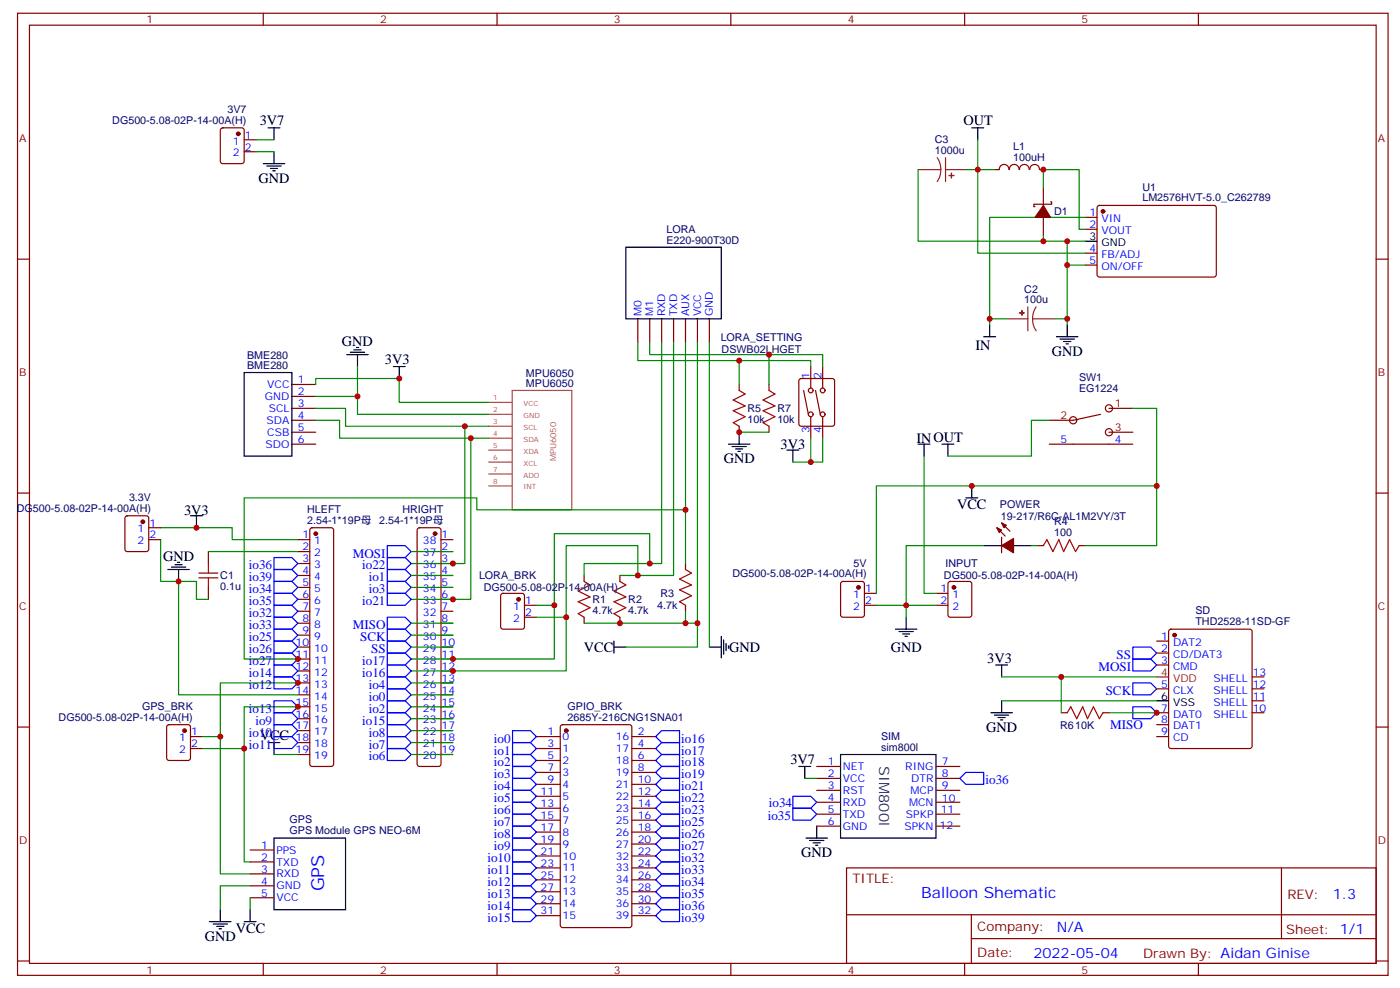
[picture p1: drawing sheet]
<svg xmlns="http://www.w3.org/2000/svg" width="414mm" height="292mm" viewBox="0 0 414 292" stroke-linecap="round" stroke-linejoin="round" font-family="sans-serif">
<g fill="none" stroke="#870000" stroke-width=".35">
<path d="M5.2 3.9h405.3v284.4h-405.3zM8.7 7.4h398.3v277.3h-398.3zM77.9 3.9v3.5M147 3.9v3.5M216.1 3.9v3.5M285.3 3.9v3.5M354.4 3.9v3.5M65.4 38l.5-.2h5.6l.7 .4v9.5l-.4 .6-5.9 .1-.7-.5v-9.4zM72.2 41.3h3.5M72.2 44.8h3.5M298.4 50.1a1.41 1.41 0 0 0-1.4-1.5 1.41 1.41 0 0 0-1.4 1.5h-1.1M298.6 50.1a1.41 1.41 0 0 1 1.4-1.5 1.41 1.41 0 0 1 1.4 1.5"/>
<path d="M301.5 50.1a1.41 1.41 0 0 1 1.4-1.5 1.41 1.41 0 0 1 1.5 1.5M304.6 50.1a1.41 1.41 0 0 1 1.4-1.5 1.41 1.41 0 0 1 1.4 1.5M307.5 50.1h1.1M308.6 55.4v5.3M310.7 59.7h.3v.7h-5.2v.7h.3M5.2 76.6h3.5M308.6 64.2v5.3M320.9 64.2h3.5M320.9 67.8h3.5M320.9 74.8h3.5M320.9 78.4h3.5M324.7 60.9l.5-.2 34.1 .1 .4 .6v20l-.7 .5-34.1-.1-.5-.6v-19.8z"/>
<path d="M407 76.6h3.5M188.6 94.2v7.1M192.2 94.2v7.1M195.7 94.2v7.1M199.2 94.2v7.1M202.7 94.2v7.1M206.3 94.2v7.1M209.8 94.2v7.1M86.3 117.2h7.1M86.3 113.6h7.1M218.6 113.6v1.8M227.4 113.6v1.8"/>
<path d="M236.5 112.1l.5-.2h9.1l.5 .2 .2 .5v12.7l-.2 .5-.5 .2h-9.1l-.5-.3-.2-.4v-12.7zM237.7 115.4l1.4 7M239.8 108.3v6.4M241.2 115.4l1.4 7M243.3 108.3v6.4M86.3 131.3h7.1M86.3 127.7h7.1M86.3 124.2h7.1M86.3 120.7h7.1M218.6 126v1.7M227.4 126v1.7M239.8 123.2v6.3"/>
<path d="M243.3 123.2v6.3M310.3 131.3h7.1M325.5 122.4l-8.1 1.8h-7.1M328 131.3h7M328 127.7h7M328 120.7h7M5.2 145.7h3.5M37.2 152.6l.4-.2h5.7l.6 .5 .1 9.4-.5 .7h-5.9l-.6-.4-.1-9.5zM44 159.5h3.5M44 156h3.5M88.1 159.5h3.5M91.9 156.2l.4-.2h5.7l.5 .2 .2 .5v69.1l-.3 .5-.4 .2h-5.7l-.5-.2-.2-.5v-69.1z"/>
<path d="M123.6 156.2l.5-.2h5.6l.5 .2 .2 .5v69.1l-.2 .5-.5 .2h-5.6l-.5-.2-.2-.5v-69.1zM130.4 159.5h3.5M294.8 156l2.5 2.4M296.2 154.6l2.5 2.4M296.2 158.8v4.6M407 145.7h3.5M61.6 163v3.5M61.6 173.6v3.5M88.1 163h3.5M88.1 166.5h3.5M88.1 170.1h3.5M88.1 173.6h3.5"/>
<path d="M88.1 177.1h3.5M130.4 163h3.5M130.4 166.5h3.5M130.4 170.1h3.5M130.4 173.6h3.5M130.4 177.1h3.5M148.3 175.6l.5-.2h5.6l.7 .4v9.4l-.4 .7h-5.9l-.7-.4v-9.4zM155.1 178.9h3.5M172.8 170.1v1.7M183.3 170.1v1.7M202.7 166.5v1.8M202.7 178.9v1.8"/>
<path d="M248.8 172l.5-.2h5.7l.6 .5 .1 9.4-.5 .7h-5.9l-.6-.4-.1-9.5zM255.7 175.4h3.5M255.7 178.9h3.5M276.8 175.4h3.6M276.8 178.9h3.6M280.6 172l.5-.2h5.6l.7 .5v9.4l-.5 .7h-5.8l-.7-.4v-9.5zM306.8 161.3h1.8M319.2 161.3h1.7M88.1 180.7h3.5M88.1 184.2h3.5M88.1 187.7h3.5M88.1 191.2h3.5"/>
<path d="M88.1 194.8h3.5M88.1 198.3h3.5M130.4 180.7h3.5M130.4 184.2h3.5M130.4 187.7h3.5M130.4 191.2h3.5M130.4 194.8h3.5M130.4 198.3h3.5M155.1 182.4h3.5M172.8 182.4v1.8M183.3 182.4v1.8M342.1 189.5h3.5"/>
<path d="M342.1 193h3.5M342.1 196.5h3.5M345.9 186.2l.4-.3h23.3l.5 .3 .2 .5v33.8l-.2 .5-.5 .2h-23.3l-.5-.2-.2-.5v-33.8zM5.2 214.9h3.5M49.5 214.4l.5-.2h5.6l.7 .4v9.4l-.4 .7-5.9 .1-.7-.5v-9.4zM56.3 217.7h3.6M88.1 201.8h3.5M88.1 205.4h3.5M88.1 208.9h3.5M88.1 212.4h3.5M88.1 215.9h3.5M88.1 219.5h3.5"/>
<path d="M130.4 201.8h3.5M130.4 205.4h3.5M130.4 208.9h3.5M130.4 212.4h3.5M130.4 215.9h3.5M130.4 219.5h3.5M158.6 217.7h7.1M165.9 214.4l.5-.2h19.8l.6 .4 .1 58.8-.5 .7h-20l-.6-.4-.1-58.8zM186.9 217.7h7M313.9 210.6h1.7M326.2 210.6h1.8M342.1 217.7h3.5"/>
<path d="M342.1 210.6h3.5M342.1 203.6h3.5M342.1 214.2h3.5M370.3 210.6h3.5M370.3 203.6h3.5M370.3 207.1h3.5M370.3 200.1h3.5M407 214.9h3.5M56.3 221.2h3.6M88.1 223h3.5M130.4 223h3.5M158.6 221.2h7.1"/>
<path d="M158.6 224.8h7.1M158.6 228.3h7.1M158.6 231.8h7.1M158.6 235.3h7.1M158.6 238.9h7.1M186.9 221.2h7M186.9 224.8h7M186.9 228.3h7M186.9 231.8h7M186.9 235.3h7M186.9 238.9h7M241.5 226.5h7.1"/>
<path d="M241.5 230h7.1M241.5 233.6h7.1M241.5 237.1h7.1M276.8 226.5h7.1M276.8 230h7.1M276.8 233.6h7.1M276.8 237.1h7.1M74 251.2h7M74 254.7h7M74 258.3h7M158.6 242.4h7.1M158.6 245.9h7.1"/>
<path d="M158.6 249.4h7.1M158.6 253h7.1M158.6 256.5h7.1M186.9 242.4h7M186.9 245.9h7M186.9 249.4h7M186.9 253h7M186.9 256.5h7M241.5 240.6h7.1M241.5 244.2h7.1M250.4 256.5h156.6v28.2h-156.6zM276.8 240.6h7.1"/>
<path d="M276.8 244.2h7.1M379 256.5v20.9M74 261.8h7M74 265.3h7M158.6 260h7.1M158.6 263.6h7.1M158.6 267.1h7.1M158.6 270.6h7.1M186.9 260h7M186.9 263.6h7M186.9 267.1h7M186.9 270.6h7"/>
<path d="M250.4 270.4h156.5M287.3 277.4h119.6M287.3 270.4v14.1M5.2 284h3.5M77.9 284.7v3.6M147 284.7v3.6M216.1 284.7v3.6M285.3 284.7v3.6M354.4 284.7v3.6M407 284h3.5"/>
<circle cx="239.8" cy="115.4" r=".71"/>
<circle cx="243.3" cy="115.4" r=".71"/>
<circle cx="239.8" cy="122.4" r=".71"/>
<circle cx="243.3" cy="122.4" r=".71"/>
<circle cx="317.4" cy="124.2" r="1.06"/>
<circle cx="328" cy="120.7" r="1.06"/>
<circle cx="328" cy="127.7" r="1.06"/>
</g>
<g fill="none" stroke="#000" stroke-width=".35">
<path d="M79.3 37.8h3.5M81 37.8v3.5M287.4 37.8h3.5M289.2 37.8v3.5M77.9 48.4h6.3M78.9 49.1h4.2M80 49.8h2.1M80.7 50.5h.7M81 44.8v3.6M185.1 73.1h28.2v21.1h-28.2zM320.9 71.3h3.5M290.9 99.5h3.6"/>
<path d="M292.7 96v3.5M312.5 99.5h6.3M315.6 96v3.5M72.2 110.1h14.1v24.7h-14.1zM102.6 104.8h6.3M103.6 104.1h4.2M104.7 103.4h2.1M105.4 102.7h.7M105.7 104.8v3.5M116.3 108.3h3.5M118.1 108.3v3.6M313.5 100.2h4.2"/>
<path d="M314.6 100.9h2.1M315.3 101.6h.7M215.4 131.3h6.4M216.5 132h4.2M217.6 132.7h2.1M218.3 133.4h.7M218.6 127.7v3.6M232.7 133h3.6M234.5 133v3.6M271.5 131.3h3.6M273.3 131.3v3.5M278.6 131.3h3.5"/>
<path d="M280.4 131.3v3.5M56.3 152.4h3.6M58.1 152.4v3.6M285.6 147.1h3.6M287.4 143.6v3.5M49.6 168.3h6.4M50.7 167.6h4.2M51.8 166.9h2.1M52.5 166.2h.7M52.8 168.3v3.5M290.9 161.3h5.3M299.8 161.3h5.2"/>
<path d="M181.6 191.2h3.5M181.6 189.5v3.5M209.8 191.2h3.5M213.3 188.1v6.3M214 189.1v4.3M214.7 190.2v2.1M215.4 190.9v.7M264.8 185.9h6.4M265.9 186.7h4.2M266.9 187.4h2.2M267.7 188.1h.7M268 182.4v3.5"/>
<path d="M294.5 196.5h3.5M296.2 196.5v3.6M79.3 219.5h3.5M81 219.5v3.5M293.1 210.6h6.3M294.1 211.3h4.2M295.2 212.1h2.1M295.9 212.8h.7M296.2 207.1v3.5M342.1 207.1h3.5M236.3 226.5h3.5M238 226.5v3.5"/>
<path d="M248.6 223h28.2v24.7h-28.2zM81 247.7h21.2v21.2h-21.2zM238.4 247.7h6.3M239.4 248.4h4.3M240.5 249.1h2.1M241.2 249.8h.7M241.5 244.2v3.5M62 272.4h6.3M63 273.1h4.3M64.1 273.8h2.1M64.8 274.5h.7M65.2 268.9v3.5"/>
<path d="M72.2 272.4h3.5M74 268.9v3.5"/>
</g>
<path d="M144.5 118.9h7M151.5 115.4h17.6v35.3h-17.6zM144.5 129.5h7M144.5 126h7M144.5 122.4h7M144.5 133h7M144.5 136.6h7M144.5 140.1h7M144.5 143.6h7" fill="none" stroke="#a64a4a" stroke-width=".35"/>
<g fill="none" stroke="#008700" stroke-width=".35">
<path d="M75.7 41.3h5.3M75.7 44.8h5.3M271.5 50.1v21.2h44.1M289.2 41.3v8.8h-3.6M294.5 50.1h-5.3v24.7h31.7M308.6 55.4v-5.3h10.6v17.7h1.7M308.6 69.5v1.8M320.9 78.4h-5.3v17.6M320.9 71.3h-5.3v7.1M320.9 64.2h-28.2v31.8M292.7 94.2h5.3M312.1 94.2h3.5"/>
<path d="M93.4 113.6v-1.7h24.7v7h26.4M93.4 117.2h12.3M105.7 108.3v14.1h38.8M188.6 101.3v5.3h51.2v1.7M192.2 101.3v3.5h51.1v3.5M195.7 101.3v65.2h-22.9v3.6M199.2 101.3v68.8h-15.9M202.7 101.3v65.2M206.3 101.3v89.9h-21.2M209.8 101.3v89.9M218.6 106.6v7M227.4 104.8v8.8"/>
<path d="M93.4 120.7h8.8v5.3h35.3M93.4 124.2h7v5.3h38.8M144.5 126h-7v40.5h-15.9M144.5 129.5h-5.3v47.6h-17.6M218.6 127.7h8.8M239.8 129.5v7.1h-5.3M243.3 129.5v7.1h-3.5M273.3 134.8v40.6h3.5M310.3 124.2h-5.3v10.6h-24.6M335 120.7h7.1v22.9h-82.9v31.8M47.5 159.5v12.3h5.3v33.6h35.3M47.5 156h21.2v3.5h19.4"/>
<path d="M202.7 150.7h-61.7v-3.6h-68.8v47.7h15.9M342.1 143.6v17.7h-21.2M52.8 171.8h5.3v5.3h3.5M61.6 163h26.5M121.6 163h12.3M121.6 173.6h12.3M121.6 170.1h12.3M158.6 178.9h5.3M188.6 170.1v-8.8h-21.1v37h-45.9M192.2 166.5v-8.8h-28.3v37.1h-42.3M259.2 178.9h8.8v3.5M290.9 161.3h-22.9v17.6h8.8"/>
<path d="M305 161.3h1.8M121.6 184.2h12.3M121.6 187.7h12.3M121.6 191.2h12.3M158.6 182.4h8.9M172.8 184.2h33.5M202.7 180.7v3.5M59.9 217.7h5.3M88.1 208.9h-15.9v45.8h1.8M88.1 201.8h-22.9v56.5h8.8M121.6 201.8h12.3M121.6 205.4h12.3"/>
<path d="M121.6 208.9h12.3M121.6 212.4h12.3M121.6 215.9h12.3M121.6 219.5h12.3M296.2 207.1h45.9M296.2 200.1h45.9M313.9 200.1v10.5M328 210.6h14.1M59.9 221.2h12.3M81 223h7.1M121.6 223h12.3M238 230h3.5"/>
<path d="M74 261.8h-8.8v7.1M74 265.3v3.6"/>
</g>
<path d="M218.6 115.4l1.8 1.1-3.5 1.7 3.5 1.8-3.5 1.4 3.5 1.8-3.5 1.7 1.7 1.1M227.4 115.4l1.8 1.1-3.5 1.7 3.5 1.8-3.5 1.4 3.5 1.8-3.5 1.7 1.7 1.1M58.8 169.4h5.7M58.8 170.8h5.7M61.6 166.5v2.9M61.6 170.8v2.8M172.8 171.8l1.7 1.1-3.5 1.8 3.5 1.7-3.5 1.4 3.5 1.8-3.5 1.8 1.8 1M183.3 171.8l1.8 1.1-3.5 1.8 3.5 1.7-3.5 1.4 3.5 1.8-3.5 1.8 1.7 1M202.7 168.3l1.8 1.1-3.5 1.7 3.5 1.8-3.5 1.4 3.5 1.8-3.5 1.7 1.7 1.1M308.6 161.3l1-1.8 1.8 3.5 1.8-3.5 1.4 3.5 1.7-3.5 1.8 3.5 1.1-1.7M315.6 210.6l1.1-1.7 1.8 3.5 1.7-3.5 1.4 3.5 1.8-3.5 1.8 3.5 1-1.8" fill="none" stroke="#a10000" stroke-width=".35"/>
<g fill="#870000" stroke="#870000" stroke-width=".35">
<path d="M296.2 161.3l3.6-2.2v4.3z"/>
<path d="M294.8 156l1.4 .7-.7 .7z"/>
<path d="M296.2 154.6l1.4 .7-.7 .7z"/>
<path d="M308.6 60.7l2.1 3.5h-4.6z"/>
<circle cx="93.4" cy="157.7" r=".53"/>
<circle cx="128.7" cy="157.7" r=".53"/>
<circle cx="282.1" cy="173.6" r=".53"/>
<circle cx="253.9" cy="173.6" r=".53"/>
<circle cx="42.2" cy="154.2" r=".53"/>
<circle cx="153.4" cy="177.1" r=".53"/>
<circle cx="54.6" cy="215.9" r=".53"/>
<circle cx="347.4" cy="187.7" r=".53"/>
<circle cx="326.2" cy="62.5" r=".53"/>
<circle cx="167.5" cy="215.9" r=".53"/>
<circle cx="70.4" cy="39.5" r=".53"/>
</g>
<g fill="none" stroke="#00f" stroke-width=".35">
<path d="M81 164.8h5.3l1.8 1.7-1.8 1.8h-5.3zM81 168.3h5.3l1.8 1.8-1.8 1.7h-5.3zM81 171.8h5.3l1.8 1.8-1.8 1.8h-5.3zM81 175.4h5.3l1.8 1.7-1.8 1.8h-5.3zM81 178.9h5.3l1.8 1.8-1.8 1.7h-5.3zM114.5 161.3h5.3l1.8 1.7-1.8 1.8h-5.3zM114.5 164.8h5.3l1.8 1.7-1.8 1.8h-5.3zM114.5 168.3h5.3l1.8 1.8-1.8 1.7h-5.3zM114.5 171.8h5.3l1.8 1.8-1.8 1.8h-5.3zM114.5 175.4h5.3l1.8 1.7-1.8 1.8h-5.3zM81 182.4h5.3l1.8 1.8-1.8 1.7h-5.3zM81 185.9h5.3l1.8 1.8-1.8 1.8h-5.3z"/>
<path d="M81 189.5h5.3l1.8 1.7-1.8 1.8h-5.3zM81 193h5.3l1.8 1.8-1.8 1.7h-5.3zM81 196.5h5.3l1.8 1.8-1.8 1.8h-5.3zM114.5 182.4h5.3l1.8 1.8-1.8 1.7h-5.3zM114.5 185.9h5.3l1.8 1.8-1.8 1.8h-5.3zM114.5 189.5h5.3l1.8 1.7-1.8 1.8h-5.3zM114.5 193h5.3l1.8 1.8-1.8 1.7h-5.3zM114.5 196.5h5.3l1.8 1.8-1.8 1.8h-5.3zM335 194.8h5.3l1.8 1.7-1.8 1.8h-5.3zM335 191.2h5.3l1.8 1.8-1.8 1.8h-5.3zM81 200.1h5.3l1.8 1.7-1.8 1.8h-5.3zM81 207.1h5.3l1.8 1.8-1.8 1.7h-5.3z"/>
<path d="M81 210.6h5.3l1.8 1.8-1.8 1.8h-5.3zM81 214.2h5.3l1.8 1.7-1.8 1.8h-5.3zM81 217.7h5.3l1.8 1.8-1.8 1.7h-5.3zM114.5 200.1h5.3l1.8 1.7-1.8 1.8h-5.3zM114.5 203.6h5.3l1.8 1.8-1.8 1.7h-5.3zM114.5 207.1h5.3l1.8 1.8-1.8 1.7h-5.3zM114.5 210.6h5.3l1.8 1.8-1.8 1.8h-5.3zM114.5 214.2h5.3l1.8 1.7-1.8 1.8h-5.3zM114.5 217.7h5.3l1.8 1.8-1.8 1.7h-5.3zM151.6 215.9h5.3l1.7 1.8-1.7 1.8h-5.3zM151.6 219.5h5.3l1.7 1.7-1.7 1.8h-5.3zM195.7 219.5h5.3v3.5h-5.3l-1.8-1.8z"/>
<path d="M195.7 215.9h5.3v3.6h-5.3l-1.8-1.8zM335 208.9h5.3l1.8 1.7-1.8 1.8h-5.3zM335 201.8h5.3l1.8 1.8-1.8 1.8h-5.3zM114.5 221.2h5.3l1.8 1.8-1.8 1.8h-5.3zM151.6 226.5h5.3l1.7 1.8-1.7 1.7h-5.3zM151.6 230h5.3l1.7 1.8-1.7 1.8h-5.3zM151.6 233.6h5.3l1.7 1.7-1.7 1.8h-5.3zM151.6 237.1h5.3l1.7 1.8-1.7 1.7h-5.3zM151.6 223h5.3l1.7 1.8-1.7 1.7h-5.3zM193.9 228.3l1.8-1.8h5.3v3.5h-5.3zM195.7 223h5.3v3.5h-5.3l-1.8-1.7zM195.7 237.1h5.3v3.5h-5.3l-1.8-1.7z"/>
<path d="M195.7 233.6h5.3v3.5h-5.3l-1.8-1.8zM195.7 230h5.3v3.6h-5.3l-1.8-1.8zM234.5 235.3h5.3l1.7 1.8-1.7 1.8h-5.3zM234.5 238.9h5.3l1.7 1.7-1.7 1.8h-5.3zM285.6 228.3h5.3v3.5h-5.3l-1.7-1.8zM151.6 240.6h5.3l1.7 1.8-1.7 1.8h-5.3zM151.6 244.2h5.3l1.7 1.7-1.7 1.8h-5.3zM151.6 247.7h5.3l1.7 1.7-1.7 1.8h-5.3zM151.6 251.2h5.3l1.7 1.8-1.7 1.7h-5.3zM151.6 254.7h5.3l1.7 1.8-1.7 1.8h-5.3zM151.6 258.3h5.3l1.7 1.7-1.7 1.8h-5.3zM195.7 247.7h5.3v3.5h-5.3l-1.8-1.8z"/>
<path d="M195.7 244.2h5.3v3.5h-5.3l-1.8-1.8zM195.7 240.6h5.3v3.6h-5.3l-1.8-1.8zM195.7 251.2h5.3v3.5h-5.3l-1.8-1.7zM195.7 254.7h5.3v3.6h-5.3l-1.8-1.8zM195.7 258.3h5.3v3.5h-5.3l-1.8-1.8zM151.6 261.8h5.3l1.7 1.8-1.7 1.7h-5.3zM151.6 265.3h5.3l1.7 1.8-1.7 1.8h-5.3zM151.6 268.9h5.3l1.7 1.7-1.7 1.8h-5.3zM193.9 267.1l1.8-1.8h5.3v3.6h-5.3zM195.7 261.8h5.3v3.5h-5.3l-1.8-1.7zM195.7 268.9h5.3v3.5h-5.3l-1.8-1.8z"/>
</g>
<path d="M342.1 200.1h3.5" fill="none" stroke="#f00" stroke-width=".35"/>
<path d="M317.4 131.3h10.6" fill="none" stroke="#600" stroke-width=".35"/>
<path d="M271.5 50.1h6.7M277.2 46.6l.8 1.7 .2 1.8M278.2 50.1l-.2 1.9-.8 1.7M279.6 50.1h6M279.6 46.6v7.1M298 94.2h6M304 90.7v7.1M305.4 94.2l.2 1.9 .9 1.7M305.4 94.2h6.7M306.5 90.7l-.9 1.7-.2 1.8" fill="none" stroke="#8c2424" stroke-width=".35"/>
<g fill="#8c2424" stroke="#8c2424" stroke-width=".35">
<path d="M302.2 91.8l.1 1.4z"/>
<path d="M301.5 92.5h1.4z"/>
<path d="M281.4 51.2v1.4z"/>
<path d="M280.7 51.9h1.4z"/>
</g>
<g fill="#c00">
<circle cx="183.3" cy="184.2" r=".88"/>
<circle cx="202.7" cy="184.2" r=".88"/>
<circle cx="206.3" cy="184.2" r=".88"/>
<circle cx="137.5" cy="126" r=".88"/>
<circle cx="118.1" cy="111.9" r=".88"/>
<circle cx="105.7" cy="117.2" r=".88"/>
<circle cx="139.2" cy="129.5" r=".88"/>
<circle cx="188.6" cy="170.1" r=".88"/>
<circle cx="192.2" cy="166.5" r=".88"/>
<circle cx="163.9" cy="178.9" r=".88"/>
<circle cx="167.5" cy="182.4" r=".88"/>
<circle cx="268" cy="178.9" r=".88"/>
<circle cx="202.7" cy="150.7" r=".88"/>
<circle cx="342.1" cy="210.6" r=".88"/>
<circle cx="313.9" cy="200.1" r=".88"/>
<circle cx="342.1" cy="143.6" r=".88"/>
<circle cx="239.8" cy="136.6" r=".88"/>
<circle cx="218.6" cy="127.7" r=".88"/>
<circle cx="218.6" cy="106.6" r=".88"/>
<circle cx="227.4" cy="104.8" r=".88"/>
<circle cx="287.4" cy="143.6" r=".88"/>
<circle cx="315.6" cy="78.4" r=".88"/>
<circle cx="315.6" cy="94.2" r=".88"/>
<circle cx="292.7" cy="94.2" r=".88"/>
<circle cx="289.2" cy="50.1" r=".88"/>
<circle cx="315.6" cy="71.3" r=".88"/>
<circle cx="308.6" cy="71.3" r=".88"/>
<circle cx="308.6" cy="50.1" r=".88"/>
<circle cx="58.1" cy="156" r=".88"/>
<circle cx="52.8" cy="171.8" r=".88"/>
<circle cx="88.1" cy="194.8" r=".88"/>
<circle cx="88.1" cy="201.8" r=".88"/>
<circle cx="65.2" cy="217.7" r=".88"/>
<circle cx="72.2" cy="221.2" r=".88"/>
<circle cx="88.1" cy="208.9" r=".88"/>
<circle cx="133.9" cy="194.8" r=".88"/>
<circle cx="133.9" cy="198.3" r=".88"/>
<circle cx="133.9" cy="177.1" r=".88"/>
<circle cx="133.9" cy="166.5" r=".88"/>
</g>
<text font-size="5.3" fill="#00f" x="95.9" y="263.5" transform="rotate(-90 95.9 263.5)">GPS</text>
<text font-size="4.6" fill="#00f" x="272.5" y="265.5">Balloon Shematic</text>
<g font-size="4.2">
<text x="76.8" y="37.1">3V7</text>
<text x="284.9" y="37.1">OUT</text>
<text x="76.4" y="54">GND</text>
<text x="101.1" y="102.3">GND</text>
<text x="113.8" y="107.6">3V3</text>
<text x="288.5" y="103.4">IN</text>
<text x="311" y="105.2">GND</text>
<text x="271.1" y="130.9">INOUT</text>
<text x="214" y="136.9">GND</text>
<text x="230.8" y="132.7">3V3</text>
<text x="54.5" y="152.1">3V3</text>
<text x="283.1" y="150.4">VCC</text>
<text x="48.2" y="165.8">GND</text>
<text x="172.7" y="192.7">VCC</text>
<text x="215.6" y="192.7">GND</text>
<text x="263.4" y="192.7">GND</text>
<text x="292" y="195.8">3V3</text>
<text x="76.8" y="218.8">VCC</text>
<text x="291.6" y="216.3">GND</text>
<text x="233.8" y="225.8">3V7</text>
<text x="237" y="253.3">GND</text>
<text x="69.7" y="275.8">VCC</text>
<text x="60.6" y="278">GND</text>
</g>
<text font-size="4.2" fill="#333" x="260" y="226.5" transform="rotate(90 260 226.5)">SIM800l</text>
<g font-size="4.2" fill="#00f">
<text x="394.2" y="265.8">1.3</text>
<text x="312.5" y="275.3">N/A</text>
<text x="305.6" y="283.1">2022-05-04</text>
</g>
<g font-size="3.9" fill="#00f">
<text x="104.4" y="164.8">MOSI</text>
<text x="73.6" y="168.3">io36</text>
<text x="73.6" y="171.8">io39</text>
<text x="107.1" y="168.3">io22</text>
<text x="109.1" y="171.8">io1</text>
<text x="73.6" y="175.4">io34</text>
<text x="73.6" y="178.9">io35</text>
<text x="107.1" y="178.9">io21</text>
<text x="109.1" y="175.4">io3</text>
<text x="73.6" y="182.4">io32</text>
<text x="73.6" y="185.9">io33</text>
<text x="104.4" y="185.9">MISO</text>
<text x="73.6" y="189.5">io25</text>
<text x="106.5" y="189.5">SCK</text>
<text x="73.6" y="193">io26</text>
<text x="73.6" y="196.5">io27</text>
<text x="107.1" y="196.5">io17</text>
<text x="109.7" y="193">SS</text>
<text x="330.2" y="194.8">SS</text>
<text x="73.6" y="200.1">io14</text>
<text x="73.6" y="203.6">io12</text>
<text x="107.1" y="200.1">io16</text>
<text x="109.1" y="203.6">io4</text>
<text x="324.8" y="198.3">MOSI</text>
<text x="109.1" y="207.1">io0</text>
<text x="327" y="205.4">SCK</text>
<text x="73.6" y="210.6">io13</text>
<text x="75.5" y="214.2">io9</text>
<text x="107.1" y="214.2">io15</text>
<text x="109.1" y="210.6">io2</text>
<text x="328.3" y="215.4">MISO</text>
<text x="73.6" y="217.7">io10</text>
<text x="73.6" y="221.2">io11</text>
<text x="109.1" y="217.7">io8</text>
<text x="109.1" y="221.2">io7</text>
<text x="146.1" y="219.5">io0</text>
<text x="201.5" y="219.5">io16</text>
<text x="109.1" y="224.8">io6</text>
<text x="146.1" y="223">io1</text>
<text x="146.1" y="226.5">io2</text>
<text x="201.5" y="226.5">io18</text>
<text x="201.5" y="223">io17</text>
<text x="146.1" y="230">io3</text>
<text x="146.1" y="233.6">io4</text>
<text x="201.5" y="233.6">io21</text>
<text x="201.5" y="230">io19</text>
<text x="291.5" y="231.8">io36</text>
<text x="146.1" y="237.1">io5</text>
<text x="201.5" y="237.1">io22</text>
<text x="227.4" y="238.4">io34</text>
<text x="146.1" y="240.6">io6</text>
<text x="146.1" y="244.2">io7</text>
<text x="201.5" y="244.2">io25</text>
<text x="201.5" y="240.6">io23</text>
<text x="227.1" y="242.4">io35</text>
<text x="146.1" y="247.7">io8</text>
<text x="146.1" y="251.2">io9</text>
<text x="201.5" y="251.2">io27</text>
<text x="201.5" y="247.7">io26</text>
<text x="144.2" y="254.7">io10</text>
<text x="201.5" y="254.7">io32</text>
<text x="144.2" y="258.3">io11</text>
<text x="144.2" y="261.8">io12</text>
<text x="201.5" y="258.3">io33</text>
<text x="201.5" y="261.8">io34</text>
<text x="144.2" y="265.3">io13</text>
<text x="144.2" y="268.9">io14</text>
<text x="201.5" y="265.3">io35</text>
<text x="201.5" y="268.9">io36</text>
<text x="144.2" y="272.4">io15</text>
<text x="201.5" y="272.4">io39</text>
</g>
<g font-size="3.9" fill="#800">
<text x="252.1" y="261.1">TITLE:</text>
<text x="380.8" y="265.8">REV:</text>
<text x="289" y="275.3">Company:</text>
<text x="380.4" y="275.9">Sheet: 1/1</text>
<text x="289" y="283">Date:</text>
<text x="338.1" y="283.1">Drawn By: Aidan Ginise</text>
</g>
<g font-size="3.2" fill="#800">
<text x="43.3" y="6.9">1</text>
<text x="112.4" y="6.9">2</text>
<text x="181.6" y="6.9">3</text>
<text x="250.7" y="6.9">4</text>
<text x="319.9" y="6.9">5</text>
<text x="5.7" y="42">A</text>
<text x="407.5" y="42">A</text>
<text x="5.7" y="111.2">B</text>
<text x="407.5" y="111.2">B</text>
<text x="313.6" y="123.9">2</text>
<text x="329.7" y="120.3">1</text>
<text x="329.7" y="127.4">3</text>
<text x="5.7" y="180.3">C</text>
<text x="407.5" y="180.3">C</text>
<text x="5.7" y="249.4">D</text>
<text x="407.5" y="249.4">D</text>
<text x="43.3" y="287.7">1</text>
<text x="112.4" y="287.7">2</text>
<text x="181.6" y="287.7">3</text>
<text x="250.7" y="287.7">4</text>
<text x="319.9" y="287.7">5</text>
</g>
<g font-size="3.2" fill="#000080">
<text x="67.3" y="33.4">3V7</text>
<text x="33.2" y="36.6">DG500-5.08-02P-14-00A(H)</text>
<text x="276.5" y="45.5">1000u</text>
<text x="276.5" y="42.4">C3</text>
<text x="299.7" y="47.5">100uH</text>
<text x="299.7" y="44.4">L1</text>
<text x="337.9" y="59.5">LM2576HVT-5.0_C262789</text>
<text x="337.9" y="56.3">U1</text>
<text x="311.7" y="63.6">D1</text>
<text x="197.1" y="68.8">LORA</text>
<text x="197.1" y="72">E220-900T30D</text>
<text x="302.9" y="89.6">100u</text>
<text x="302.9" y="86.5">C2</text>
<text x="213.1" y="100.7">LORA_SETTING</text>
<text x="73.1" y="106">BME280</text>
<text x="213.4" y="104.2">DSWB02LHGET</text>
<text x="73.1" y="109">BME280</text>
<text x="155.6" y="111.3">MPU6050</text>
<text x="319.1" y="112.7">SW1</text>
<text x="155.6" y="114.3">MPU6050</text>
<text x="319.1" y="115.9">EG1224</text>
<text x="221.1" y="125">10k</text>
<text x="221.1" y="121.8">R5</text>
<text x="229.9" y="125">10k</text>
<text x="229.9" y="121.8">R7</text>
<text x="38.2" y="148.1">3.3V</text>
<text x="5" y="151.2">DG500-5.08-02P-14-00A(H)</text>
<text x="90.9" y="154.8">2.54-1*19P母 2.54-1*19P母</text>
<text x="90.9" y="151.7">HLEFT</text>
<text x="119" y="151.7">HRIGHT</text>
<text x="295.7" y="150.1">POWER</text>
<text x="296" y="153.6">19-217/R6C-AL1M2VY/3T</text>
<text x="311.8" y="155.3">R4</text>
<text x="311.8" y="158.4">100</text>
<text x="252.5" y="167.5">5V</text>
<text x="279.7" y="167.5">INPUT</text>
<text x="65.2" y="171.2">C1</text>
<text x="141.7" y="171.2">LORA_BRK</text>
<text x="216.7" y="170.6">DG500-5.08-02P-14-00A(H)</text>
<text x="279.2" y="171.2">DG500-5.08-02P-14-00A(H)</text>
<text x="65.2" y="174.4">0.1u</text>
<text x="143.1" y="174.7">DG500-5.08-02P-14-00A(H)</text>
<text x="175.2" y="178.3">R1</text>
<text x="185.8" y="178.3">R2</text>
<text x="195.3" y="176.5">R3</text>
<text x="175.2" y="181.4">4.7k</text>
<text x="185.8" y="181.4">4.7k</text>
<text x="194.3" y="180">4.7k</text>
<text x="353.5" y="184.7">THD2528-11SD-GF</text>
<text x="353.5" y="181.5">SD</text>
<text x="42" y="209.8">GPS_BRK</text>
<text x="167.9" y="209.9">GPIO_BRK</text>
<text x="17.3" y="213">DG500-5.08-02P-14-00A(H)</text>
<text x="167.9" y="213.1">2685Y-216CNG1SNA01</text>
<text x="313.5" y="215.3">R610K</text>
<text x="260.6" y="221.8">sim800l</text>
<text x="260.6" y="218.6">SIM</text>
<text x="85.6" y="243.3">GPS</text>
<text x="85.6" y="246.5">GPS Module GPS NEO-6M</text>
</g>
<g font-size="3.2" fill="#00f">
<text x="72.4" y="41">1</text>
<text x="68.9" y="42.7">1</text>
<text x="68.9" y="46.2">2</text>
<text x="72.4" y="44.5">2</text>
<text x="322.3" y="63.9">1</text>
<text x="325.8" y="65.7">VIN</text>
<text x="322.3" y="67.4">2</text>
<text x="325.8" y="69.2">VOUT</text>
<text x="322.3" y="74.5">4</text>
<text x="322.3" y="78">5</text>
<text x="325.8" y="76.2">FB/ADJ</text>
<text x="325.8" y="79.8">ON/OFF</text>
<text x="189.7" y="93.5" transform="rotate(-90 189.7 93.5)">M0</text>
<text x="193.2" y="93.5" transform="rotate(-90 193.2 93.5)">M1</text>
<text x="196.7" y="93.5" transform="rotate(-90 196.7 93.5)">RXD</text>
<text x="200.3" y="93.5" transform="rotate(-90 200.3 93.5)">TXD</text>
<text x="203.8" y="93.5" transform="rotate(-90 203.8 93.5)">AUX</text>
<text x="207.3" y="93.5" transform="rotate(-90 207.3 93.5)">VCC</text>
<text x="210.9" y="93.5" transform="rotate(-90 210.9 93.5)">GND</text>
<text x="88.1" y="113.3">1</text>
<text x="239.4" y="111.9" transform="rotate(-90 239.4 111.9)">1</text>
<text x="243" y="111.9" transform="rotate(-90 243 111.9)">2</text>
<text x="78.3" y="118.2">GND</text>
<text x="79" y="114.7">VCC</text>
<text x="88.1" y="116.8">2</text>
<text x="78.8" y="125.3">SDA</text>
<text x="79.5" y="121.7">SCL</text>
<text x="88.1" y="123.9">4</text>
<text x="88.1" y="120.3">3</text>
<text x="79.1" y="128.8">CSB</text>
<text x="88.1" y="130.9">6</text>
<text x="88.1" y="127.4">5</text>
<text x="239.4" y="128" transform="rotate(-90 239.4 128)">3</text>
<text x="243" y="128" transform="rotate(-90 243 128)">4</text>
<text x="313.6" y="130.9">5</text>
<text x="329.7" y="130.9">4</text>
<text x="78.5" y="132.3">SDO</text>
<text x="44.2" y="155.6">1</text>
<text x="40.7" y="157.4">1</text>
<text x="40.7" y="160.9">2</text>
<text x="44.2" y="159.1">2</text>
<text x="89.4" y="159.1">1</text>
<text x="92.9" y="160.9">1</text>
<text x="125.1" y="160.9">38</text>
<text x="130.6" y="159.1">1</text>
<text x="89.4" y="162.7">2</text>
<text x="89.4" y="166.2">3</text>
<text x="92.9" y="164.4">2</text>
<text x="92.9" y="168">3</text>
<text x="125.1" y="164.4">37</text>
<text x="125.1" y="168">36</text>
<text x="130.6" y="162.7">2</text>
<text x="130.6" y="166.2">3</text>
<text x="89.4" y="169.7">4</text>
<text x="89.4" y="173.2">5</text>
<text x="92.9" y="171.5">4</text>
<text x="125.1" y="171.5">35</text>
<text x="130.6" y="169.7">4</text>
<text x="130.6" y="173.2">5</text>
<text x="89.4" y="176.8">6</text>
<text x="92.9" y="175">5</text>
<text x="92.9" y="178.5">6</text>
<text x="125.1" y="175">34</text>
<text x="125.1" y="178.5">33</text>
<text x="130.6" y="176.8">6</text>
<text x="155.3" y="178.5">1</text>
<text x="252.3" y="176.8">1</text>
<text x="255.8" y="175">1</text>
<text x="255.8" y="178.5">2</text>
<text x="278.2" y="175">1</text>
<text x="278.2" y="178.5">2</text>
<text x="281.7" y="176.8">1</text>
<text x="89.4" y="180.3">7</text>
<text x="89.4" y="183.8">8</text>
<text x="92.9" y="182.1">7</text>
<text x="92.9" y="185.6">8</text>
<text x="125.1" y="182.1">32</text>
<text x="125.1" y="185.6">31</text>
<text x="130.6" y="180.3">7</text>
<text x="130.6" y="183.8">8</text>
<text x="151.8" y="180.3">1</text>
<text x="151.8" y="183.8">2</text>
<text x="155.3" y="182.1">2</text>
<text x="252.3" y="180.3">2</text>
<text x="281.7" y="180.3">2</text>
<text x="87.4" y="190.9">10</text>
<text x="89.4" y="187.4">9</text>
<text x="92.9" y="189.1">9</text>
<text x="125.1" y="189.1">30</text>
<text x="130.6" y="187.4">9</text>
<text x="130.6" y="190.9">10</text>
<text x="343.4" y="189.1">1</text>
<text x="346.9" y="190.9">DAT2</text>
<text x="87.4" y="194.4">11</text>
<text x="87.4" y="197.9">12</text>
<text x="92.9" y="192.7">10</text>
<text x="92.9" y="196.2">11</text>
<text x="125.1" y="192.7">29</text>
<text x="125.1" y="196.2">28</text>
<text x="130.6" y="194.4">11</text>
<text x="130.6" y="197.9">12</text>
<text x="343.4" y="192.7">2</text>
<text x="343.4" y="196.2">3</text>
<text x="346.9" y="194.4">CD/DAT3</text>
<text x="346.9" y="197.9">CMD</text>
<text x="87.4" y="201.5">13</text>
<text x="92.9" y="199.7">12</text>
<text x="92.9" y="203.2">13</text>
<text x="125.1" y="199.7">27</text>
<text x="125.1" y="203.2">26</text>
<text x="130.6" y="201.5">13</text>
<text x="343.4" y="203.2">5</text>
<text x="358.9" y="201.5">SHELL</text>
<text x="370.5" y="203.2">12</text>
<text x="370.5" y="199.7">13</text>
<text x="87.4" y="205">14</text>
<text x="87.4" y="208.5">15</text>
<text x="92.9" y="206.8">14</text>
<text x="125.1" y="206.8">25</text>
<text x="130.6" y="205">14</text>
<text x="130.6" y="208.5">15</text>
<text x="346.9" y="205">CLX</text>
<text x="358.9" y="208.5">SHELL</text>
<text x="358.9" y="205">SHELL</text>
<text x="370.5" y="206.8">11</text>
<text x="87.4" y="212.1">16</text>
<text x="87.4" y="215.6">17</text>
<text x="92.9" y="210.3">15</text>
<text x="92.9" y="213.8">16</text>
<text x="125.1" y="210.3">24</text>
<text x="125.1" y="213.8">23</text>
<text x="130.6" y="212.1">16</text>
<text x="130.6" y="215.6">17</text>
<text x="343.4" y="210.3">7</text>
<text x="343.4" y="213.8">8</text>
<text x="346.9" y="212.1">DAT0</text>
<text x="346.9" y="215.6">DAT1</text>
<text x="358.9" y="212.1">SHELL</text>
<text x="370.5" y="210.3">10</text>
<text x="53" y="219.1">1</text>
<text x="56.5" y="217.3">1</text>
<text x="56.5" y="220.9">2</text>
<text x="87.4" y="219.1">18</text>
<text x="92.9" y="217.3">17</text>
<text x="92.9" y="220.9">18</text>
<text x="125.1" y="217.3">22</text>
<text x="125.1" y="220.9">21</text>
<text x="130.6" y="219.1">18</text>
<text x="161.9" y="217.3">1</text>
<text x="161.9" y="220.9">3</text>
<text x="166.4" y="218.8">0</text>
<text x="182.1" y="218.8">16</text>
<text x="188.6" y="217.3">2</text>
<text x="188.6" y="220.9">4</text>
<text x="343.4" y="217.3">9</text>
<text x="346.9" y="219.1">CD</text>
<text x="53" y="222.6">2</text>
<text x="87.4" y="222.6">19</text>
<text x="92.9" y="224.4">19</text>
<text x="125.1" y="224.4">20</text>
<text x="130.6" y="222.6">19</text>
<text x="161.9" y="224.4">5</text>
<text x="161.9" y="227.9">7</text>
<text x="166.4" y="222.3">1</text>
<text x="166.4" y="225.8">2</text>
<text x="182.1" y="222.3">17</text>
<text x="182.1" y="225.8">18</text>
<text x="188.6" y="224.4">6</text>
<text x="188.6" y="227.9">8</text>
<text x="244.8" y="226.2">1</text>
<text x="249.3" y="227.6">NET</text>
<text x="267.7" y="227.6">RING</text>
<text x="278.6" y="226.2">7</text>
<text x="161.9" y="231.5">9</text>
<text x="166.4" y="229.3">3</text>
<text x="166.4" y="232.9">4</text>
<text x="182.1" y="229.3">19</text>
<text x="182.1" y="232.9">21</text>
<text x="188.6" y="231.5">10</text>
<text x="244.8" y="229.7">2</text>
<text x="244.8" y="233.2">3</text>
<text x="249.3" y="231.1">VCC</text>
<text x="269.5" y="231.1">DTR</text>
<text x="278.6" y="229.7">8</text>
<text x="278.6" y="233.2">9</text>
<text x="159.9" y="235">11</text>
<text x="159.9" y="238.5">13</text>
<text x="166.4" y="236.4">5</text>
<text x="166.4" y="239.9">6</text>
<text x="182.1" y="236.4">22</text>
<text x="182.1" y="239.9">23</text>
<text x="188.6" y="235">12</text>
<text x="188.6" y="238.5">14</text>
<text x="244.8" y="236.7">4</text>
<text x="249.3" y="234.6">RST</text>
<text x="249.3" y="238.2">RXD</text>
<text x="268.9" y="238.2">MCN</text>
<text x="269.3" y="234.6">MCP</text>
<text x="278.6" y="237.1">10</text>
<text x="159.9" y="242">15</text>
<text x="159.9" y="245.6">17</text>
<text x="166.4" y="243.5">7</text>
<text x="182.1" y="243.5">25</text>
<text x="188.6" y="242">16</text>
<text x="188.6" y="245.6">18</text>
<text x="244.8" y="240.3">5</text>
<text x="244.8" y="243.8">6</text>
<text x="249.3" y="241.7">TXD</text>
<text x="249.3" y="245.2">GND</text>
<text x="267.5" y="245.2">SPKN</text>
<text x="267.9" y="241.7">SPKP</text>
<text x="277.9" y="244.9">12</text>
<text x="278.2" y="240.3">11</text>
<text x="77.3" y="250.9">1</text>
<text x="159.9" y="249.1">19</text>
<text x="166.4" y="247">8</text>
<text x="166.4" y="250.5">9</text>
<text x="182.1" y="247">26</text>
<text x="182.1" y="250.5">27</text>
<text x="188.6" y="249.1">20</text>
<text x="77.3" y="254.4">2</text>
<text x="77.3" y="257.9">3</text>
<text x="81.7" y="252.3">PPS</text>
<text x="81.7" y="255.8">TXD</text>
<text x="159.9" y="252.6">21</text>
<text x="159.9" y="256.2">23</text>
<text x="166.4" y="254">10</text>
<text x="166.4" y="257.6">11</text>
<text x="182.1" y="254">32</text>
<text x="182.1" y="257.6">33</text>
<text x="188.6" y="252.6">22</text>
<text x="188.6" y="256.2">24</text>
<text x="77.3" y="261.4">4</text>
<text x="81.7" y="259.3">RXD</text>
<text x="81.7" y="262.9">GND</text>
<text x="159.9" y="259.7">25</text>
<text x="159.9" y="263.2">27</text>
<text x="166.4" y="261.1">12</text>
<text x="182.1" y="261.1">34</text>
<text x="188.6" y="259.7">26</text>
<text x="188.6" y="263.2">28</text>
<text x="77.3" y="265">5</text>
<text x="81.7" y="266.4">VCC</text>
<text x="159.9" y="266.7">29</text>
<text x="166.4" y="264.6">13</text>
<text x="166.4" y="268.1">14</text>
<text x="182.1" y="264.6">35</text>
<text x="182.1" y="268.1">36</text>
<text x="188.6" y="266.7">30</text>
<text x="159.9" y="270.3">31</text>
<text x="166.4" y="271.7">15</text>
<text x="182.1" y="271.7">39</text>
<text x="188.6" y="270.3">32</text>
</g>
<g font-size="3.2">
<text x="322.3" y="70.9">3</text>
<text x="325.8" y="72.7">GND</text>
<text x="343.4" y="206.8">6</text>
<text x="346.9" y="208.5">VSS</text>
</g>
<g font-size="3.2" fill="#f00">
<text x="343.4" y="199.7">4</text>
<text x="346.9" y="201.5">VDD</text>
</g>
<text font-size="2.5" fill="#a54b4b" x="164.5" y="136.3" transform="rotate(-90 164.5 136.3)">MPU6050</text>
<g font-size="2.1" fill="#a54b4b">
<text x="145.9" y="118.2">1</text>
<text x="154.8" y="120">VCC</text>
<text x="145.9" y="125.3">3</text>
<text x="145.9" y="121.8">2</text>
<text x="154.8" y="123.5">GND</text>
<text x="145.9" y="128.8">4</text>
<text x="154.8" y="130.5">SDA</text>
<text x="154.8" y="127">SCL</text>
<text x="145.9" y="132.3">5</text>
<text x="145.9" y="135.9">6</text>
<text x="154.8" y="134.1">XDA</text>
<text x="154.8" y="137.6">XCL</text>
<text x="145.9" y="139.4">7</text>
<text x="145.9" y="142.9">8</text>
<text x="154.8" y="141.1">ADO</text>
<text x="154.8" y="144.7">INT</text>
</g>
</svg>
